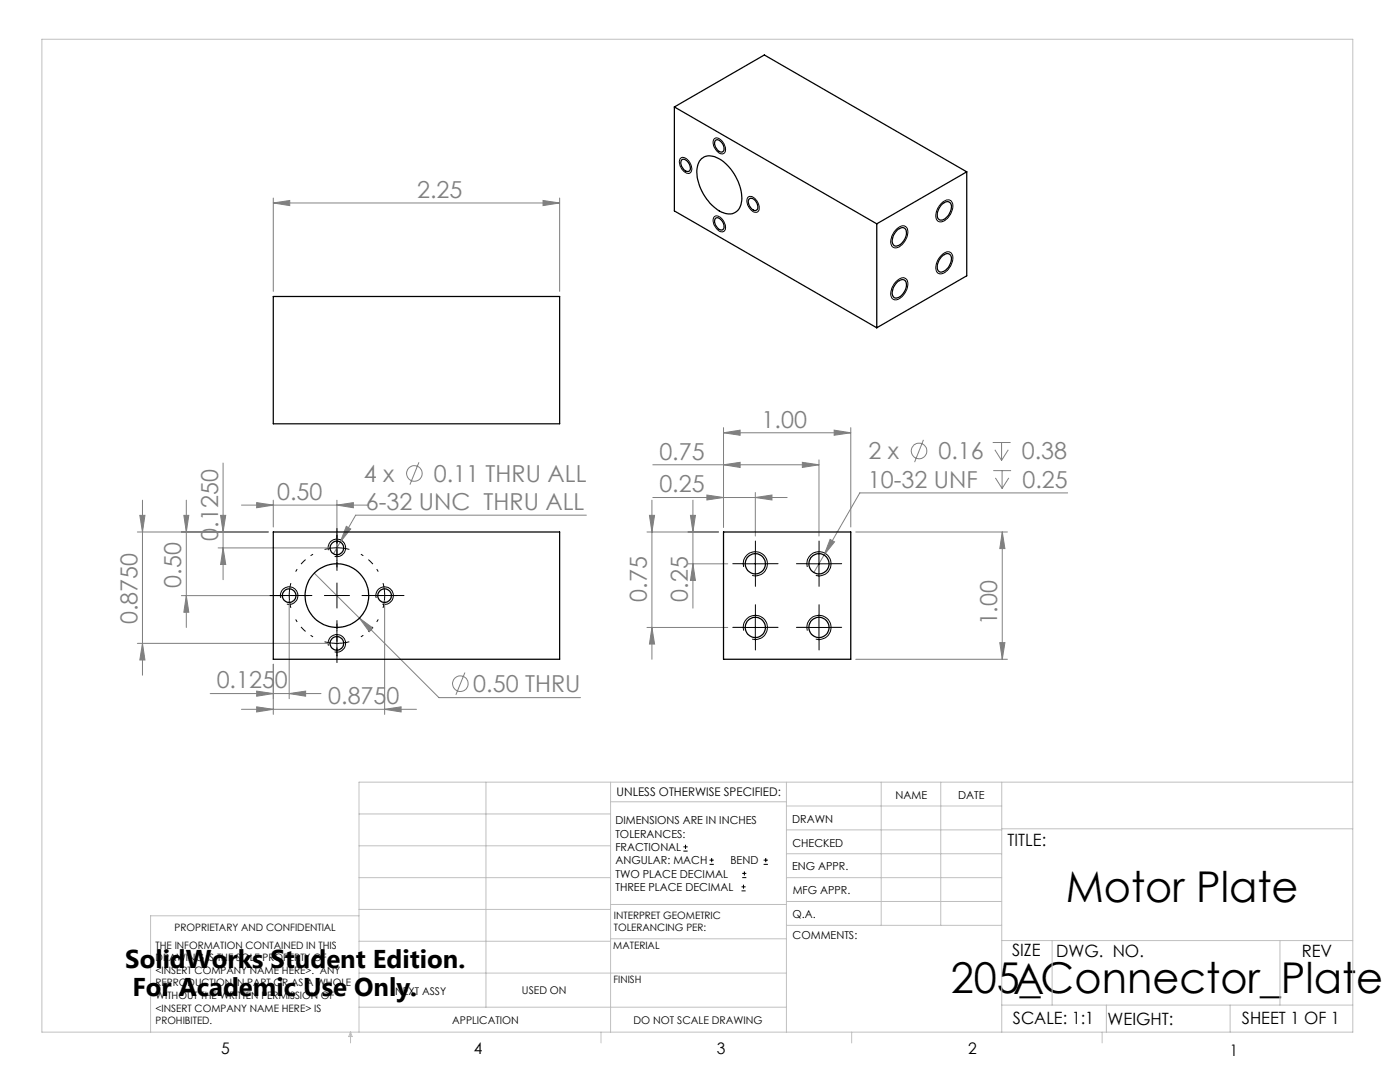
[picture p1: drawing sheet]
<svg xmlns="http://www.w3.org/2000/svg" width="279mm" height="216mm" viewBox="0 0 279 216" stroke-linecap="round" stroke-linejoin="round" font-family="sans-serif">
<g fill="none" stroke="#808080" stroke-width=".2">
<path d="M54.5 39.5v18.6M111.7 39.5v18.6M54.5 40.5l3.3-.5v1zM54.5 40.5h57.2M108.4 40l3.3 .5-3.3 .5zM28.4 99.8v34.9M37.2 99.8v25.4M44.5 92.4v23.3M54.5 99.8v5.4M67.2 99.8v8.5M83.6 92.3l-1.8 4.4M130.1 99.8v31.8"/>
<path d="M130.3 92.7h33.1M130.3 99.3h26.8M138.3 99.8v21.6M141.1 98.8l3.3 .5-3.3 .5zM144.4 86.4l3.3-.6v1.1zM144.4 92.7l3.3-.4v1zM144.4 85.3v19.9M144.4 86.4h25.4M150.7 99.3l3.4-.5v1zM150.7 98.3v8.7M160.1 92.3l3.3 .4-3.3 .6zM163.4 91.8v15.2"/>
<path d="M166.5 85.8l3.3 .6-3.3 .5zM169.8 85.3v19.9M184.3 87.8l-1.8 4.4M198.1 88.3h3.6M198.2 93.9h3.6M198.5 89.7l1.4 2.2M198.6 95.4l1.4 2.1M199.9 88.3v3.6M200 93.9v3.6M201.2 89.7l-1.3 2.2M201.3 95.4l-1.3 2.1M213.1 98.4h-41.5l-7.1 12.3"/>
<path d="M27.4 106.2h26.1M27.9 102.8h1l-.5 3.4zM36.2 118.9h20.5M36.7 102.8h1l-.5 3.4zM37.2 118.9l.5 3.3h-1zM43.5 109.3h22.7M44 102.8h1l-.5 3.4zM44.5 109.3l.5 3.3h-1zM48.2 100.8h25.4M51.2 100.3l3.3 .5-3.3 .5zM57.7 119.8v19.6M62.7 114.4l9 8.9"/>
<path d="M67.2 100.8l3.3-.5v1zM69.1 105l.9 .6-2.1 2.6zM76.8 119.8v22.8M117 102.8h-46l-4.4 7.7M129.1 106.2h14.3M129.6 102.8h1l-.5 3.4zM137.3 112.5h7.9M137.8 102.8h1l-.5 3.4zM138.3 112.5l.5 3.3h-1zM164.5 110.7l-2.1 3.5M165.7 107.6l.8 .5-2 2.6zM170.8 106.2h30.2"/>
<path d="M200 106.2l.6 3.3h-1.1zM200 106.2v25.4M27.4 128.4h38.8M28.4 128.4l.5 3.3h-1zM41.9 138.4h22.2M51.2 137.9l3.3 .5-3.3 .5zM54.5 132.5v10.1M57.7 138.4l3.3-.5v1zM71.7 123.3l2.7 2-.7 .7zM71.7 123.3l15.9 15.9h28.3M92.8 134.2l-1.8 4.4M129.1 125.2h16.1"/>
<path d="M130.1 125.2l.5 3.3h-1zM170.8 131.6h30.2M199.5 128.2h1.1l-.6 3.4zM48.2 141.5h34.9M51.2 141l3.3 .5-3.3 .6zM76.8 141.5l3.2-.5v1.1z"/>
<circle cx="82.7" cy="94.5" r="1.55"/>
<circle cx="183.4" cy="90" r="1.55"/>
<circle cx="91.9" cy="136.4" r="1.55"/>
</g>
<g fill="none" stroke="#000" stroke-width=".2">
<path d="M135.8 31.6a1.35 1.35 0 0 1 1.9 .9l.1 .1a1.26 1.26 0 0 1-.3 2 2.25 2.25 0 0 1-1.7-3zM142.6 27.7a1.49 1.49 0 0 1 1.9 1.1l.2 .6a.86 .86 0 0 1 0 1 .86 .86 0 0 1-1.1 .2 2.27 2.27 0 0 1-1-2.9zM149.3 39.4a1.32 1.32 0 0 1 1.8 .8 1.51 1.51 0 0 1 0 2.2 2.15 2.15 0 0 1-2-2.1v-.6zM142.6 43.3a1.49 1.49 0 0 1 1.9 1.1l.3 .6a.88 .88 0 0 1-.4 1.2 .88 .88 0 0 1-1.2-.3 2.13 2.13 0 0 1-.6-2.6zM178.7 45.9l.5-.4a1.14 1.14 0 0 1 1.5-.3 1.14 1.14 0 0 1 .5 1.4 3.3 3.3 0 0 1-2.5 2.9 1.3 1.3 0 0 1-.8-2l.2-.7zM178.7 56.3l.5-.4a1.14 1.14 0 0 1 1.5-.3 1.14 1.14 0 0 1 .5 1.4 3.3 3.3 0 0 1-2.5 2.8 1.32 1.32 0 0 1-.8-2zM187.7 40.7l.2-.1a1.28 1.28 0 0 1 2.1-.2 3.3 3.3 0 0 1-2.3 3.9 1.19 1.19 0 0 1-.9-1.8l.4-1zM187.7 51.1l.3-.3a1.17 1.17 0 0 1 2 0 3.3 3.3 0 0 1-2.3 3.8 1.19 1.19 0 0 1-.9-1.8l.4-.9zM56 119.3a1.75 1.75 0 0 1 1.6-2.2 1.75 1.75 0 0 1 1.9 1.9 1.75 1.75 0 0 1-2.2 1.5M65.5 109.8a1.75 1.75 0 0 1 1.6-2.2 1.75 1.75 0 0 1 1.9 1.9 1.75 1.75 0 0 1-2.2 1.5M75.1 119.3a1.75 1.75 0 0 1 1.5-2.2 1.75 1.75 0 0 1 1.9 1.9 1.75 1.75 0 0 1-2.2 1.5M148.2 112.5h5"/>
<path d="M148.4 113.1a2.42 2.42 0 0 1 2.1-3 2.42 2.42 0 0 1 2.7 2.6 2.42 2.42 0 0 1-3.1 2.1M150.7 110v5M160.9 112.5h5M161.1 113.1a2.42 2.42 0 0 1 2.1-3 2.42 2.42 0 0 1 2.7 2.6 2.42 2.42 0 0 1-3.1 2.1M163.4 110v5M64.8 128.1a9.8 9.8 0 0 0 4.9 0M65.5 128.8a1.75 1.75 0 0 1 1.6-2.2 1.75 1.75 0 0 1 1.9 1.9 1.75 1.75 0 0 1-2.2 1.6M67.2 125.9v5M148.2 125.2h5M148.4 125.8a2.42 2.42 0 0 1 2.1-3 2.42 2.42 0 0 1 2.7 2.6 2.42 2.42 0 0 1-3.1 2.1M150.7 122.7v5M160.9 125.2h5"/>
<path d="M161.1 125.8a2.42 2.42 0 0 1 2.1-3 2.42 2.42 0 0 1 2.7 2.6 2.42 2.42 0 0 1-3.1 2.1M163.4 122.7v5M136.4 169.8h.8M136.4 169h.8M136.8 168.6v.8M141.6 172.5h.9M141.6 171.6h.9M142 171.2v.8M148 177.8h.8M148 177h.8M148.1 175.1h.8M148.1 174.3h.8"/>
<path d="M148.4 176.5v.8M148.6 173.9v.8M152.4 172.5h.8M152.4 171.6h.8M152.8 171.2v.8"/>
</g>
<path d="M57.7 118.8l.3 2.5M57.7 118.8l.3-2.4M67.2 109.3l-2.4 .3M67.2 109.3l2.5 .3M76.8 118.8l-.4-2.4M76.8 118.8l-.4 2.5" fill="none" stroke="#000" stroke-width=".2" stroke-dasharray="15.2 1.3 1.3 1.3" stroke-linecap="butt"/>
<path d="M62.5 110.6a9.5 9.5 0 0 0-3.5 3.5M75.5 114.1a9.5 9.5 0 0 0-3.5-3.5M59 123.6a9.5 9.5 0 0 0 3.5 3.5M72 127.1a9.5 9.5 0 0 0 3.5-3.5" fill="none" stroke="#000" stroke-width=".2" stroke-dasharray="15.2 1.3 1.3 1.3" stroke-dashoffset="14.7" stroke-linecap="butt"/>
<g fill="none" stroke="#c0c0c0" stroke-width=".2">
<path d="M8.4 7.8h261.6v198.2h-261.6zM97 156.1v44.9M121.8 156.1v49.9M121.8 160h35.2M157 156.1v49.9M175.9 156.1v28.5M187.7 156.1v28.5M199.9 156.1v49.9M270 156.1h-198.4v49.9M71.6 175.1h50.2M71.6 168.8h50.2M71.6 162.4h50.2"/>
<path d="M157 170.4h42.9M157 165.6h42.9M157 160.8h42.9M157 175.1h42.9M157 179.9h42.9M199.9 165.4h70.1M71.6 194.2h85.4M71.6 187.8h50.2M71.6 181.5h50.2M71.6 182.7h-41.5v23.3M121.8 187.3h35.2M121.8 180.5h35.2"/>
<path d="M157 184.6h42.9M199.9 187.7h70.1M210 187.7v12.9M255.4 187.7v12.9M70 206v2.1M70 206l.3 .8h-.7zM71.6 201h85.4M119.9 206v2.1M170 206v2.1M199.9 200.6h70.1M220 206v2.1M220.8 200.6v5.4"/>
<path d="M245.5 200.6v5.4"/>
</g>
<g fill="none" stroke="#000" stroke-width=".2" stroke-dasharray="15.2 1.3 1.3 1.3">
<path d="M55.2 118.8h-1.3M57.7 118.8h-2.5M57.7 118.8h2.5M60.2 118.8h1.4M67.2 118.8v-2.5M67.2 118.8h-2.5M67.2 118.8v2.5M67.2 118.8h2.5M67.2 109.3v-2.5M67.2 109.3v2.5M67.2 106.8v-1.3M67.2 111.8v1.4"/>
<path d="M74.3 118.8h-1.4M76.8 118.8h2.5M76.8 118.8h-2.5M79.3 118.8h1.3M148.3 112.5h-2.1M150.8 110v-2M150.8 115v2M153.3 112.5h2M161 112.5h-2.1M163.5 110v-2M163.5 115v2M166 112.5h2"/>
<path d="M67.2 130.9v1.3M67.2 125.9v-1.4M148.3 125.2h-2.1M150.8 122.7v-2M150.8 127.7v2M153.3 125.2h2M161 125.2h-2.1M163.5 122.7v-2M163.5 127.7v2M166 125.2h2"/>
</g>
<path d="M62.2 118.8h-7M67.2 113.8v-7M72.2 118.8h7.1M67.2 123.8v7.1" fill="none" stroke="#000" stroke-width=".2" stroke-dasharray="15.2 1.3 1.3 1.3" stroke-dashoffset="13.6"/>
<g fill="#808080">
<path d="M108.4 40l3.3 .5-3.3 .5zM54.5 40.5l3.3-.5v1zM166.5 85.8l3.3 .6-3.3 .5zM144.4 86.4l3.3-.6v1.1zM150.7 99.3l3.4-.5v1zM141.1 98.8l3.3 .5-3.3 .5z"/>
<path d="M69.1 105l-1.2 3.2 2.1-2.6zM71.7 123.3l2 2.7 .7-.7zM144.4 92.7l3.3-.4v1zM160.1 92.3l3.3 .4-3.3 .6zM165.7 107.6l-1.2 3.1 2-2.6z"/>
<path d="M51.2 100.3l3.3 .5-3.3 .5zM67.2 100.8l3.3-.5v1zM51.2 137.9l3.3 .5-3.3 .5zM57.7 138.4l3.3-.5v1z"/>
<path d="M76.8 141.5l3.2-.5v1.1zM51.2 141l3.3 .5-3.3 .6z"/>
<path d="M199.5 128.2h1.1l-.6 3.4zM200 106.2l.6 3.3h-1.1z"/>
<path d="M44 102.8h1l-.5 3.4zM44.5 109.3l.5 3.3h-1zM36.7 102.8h1l-.5 3.4zM37.2 118.9l.5 3.3h-1zM27.9 102.8h1l-.5 3.4zM28.4 128.4l.5 3.3h-1zM137.8 102.8h1l-.5 3.4zM138.3 112.5l.5 3.3h-1zM129.6 102.8h1l-.5 3.4zM130.1 125.2l.5 3.3h-1z"/>
</g>
<g fill="none" stroke="#000" stroke-width=".25">
<path d="M134.6 21.3v20.8l40.4 23.3M134.6 21.3l40.4 23.4M134.6 21.3l17.9-10.3 40.4 23.3M136 32a1.06 1.06 0 0 1 1.5 .7 .97 .97 0 0 1-.2 1.5 1.76 1.76 0 0 1-1.3-2.2zM140 31.6a2.81 2.81 0 0 1 3.4 0 9.6 9.6 0 0 1 4.6 8.8 2.57 2.57 0 0 1-4.1 1.9 9.6 9.6 0 0 1-4.8-8.8l.5-1.4zM142.7 28.1a1.06 1.06 0 0 1 1.6 .7 1.04 1.04 0 0 1-.2 1.5 1.76 1.76 0 0 1-1.4-2.2zM149.5 39.8a1.02 1.02 0 0 1 1.5 .7 1.08 1.08 0 0 1-.2 1.5 1.76 1.76 0 0 1-1.3-2.2zM192.9 34.3l-17.9 10.4M192.9 34.3v20.7l-17.9 10.4M54.5 59.2h57.2v25.4h-57.2zM142.7 43.6a1.06 1.06 0 0 1 1.6 .8 1.04 1.04 0 0 1-.2 1.5 1.76 1.76 0 0 1-1.4-2.3zM175 44.7v20.7"/>
<path d="M179 45.9a1.1 1.1 0 0 1 1.7-.1 2.64 2.64 0 0 1-1.9 3.3 1.27 1.27 0 0 1-.6-1.9zM179 56.3a1.1 1.1 0 0 1 1.7-.2 2.64 2.64 0 0 1-1.9 3.4 1.27 1.27 0 0 1-.6-1.9zM188 40.7a.99 .99 0 0 1 .9-.5 .99 .99 0 0 1 .9 .5 2.68 2.68 0 0 1-2.1 3.2 1.24 1.24 0 0 1-.5-1.9zM188 51.1a.99 .99 0 0 1 .9-.5 .99 .99 0 0 1 .9 .5 2.68 2.68 0 0 1-2.1 3.2 1.24 1.24 0 0 1-.5-1.9zM54.5 106.2h57.2v25.4h-57.2zM144.4 106.2h25.4v25.4h-25.4z"/>
<circle cx="57.7" cy="118.8" r="1.34"/>
<circle cx="67.2" cy="118.8" r="6.4"/>
<circle cx="67.2" cy="109.3" r="1.34"/>
<circle cx="76.8" cy="118.8" r="1.34"/>
<circle cx="150.7" cy="112.5" r="2.01"/>
<circle cx="163.4" cy="112.5" r="2.01"/>
<circle cx="67.2" cy="128.4" r="1.34"/>
<circle cx="150.7" cy="125.2" r="2.01"/>
<circle cx="163.4" cy="125.2" r="2.01"/>
</g>
<g font-size="8.5">
<text x="212.7" y="179.9">Motor Plate</text>
<text x="189.7" y="198.1">205_Connector_Plate</text>
<text x="202.2" y="198.3">A</text>
</g>
<g font-size="5.1">
<text x="25" y="193.2">SolidWorks Student Edition.</text>
<text x="26.4" y="198.8">For Academic Use Only.</text>
</g>
<g font-size="4.7" fill="#808080">
<text x="83.2" y="39.5">2.25</text>
<text x="152" y="85.3">1.00</text>
<text x="131.6" y="91.7">0.75</text>
<text x="173.3" y="91.7">2 x</text>
<text x="187.3" y="91.7">0.16</text>
<text x="203.9" y="91.7">0.38</text>
<text x="55.3" y="99.8">0.50</text>
<text x="72.6" y="96.2">4 x</text>
<text x="73" y="101.8">6-32 UNC THRU ALL</text>
<text x="86.6" y="96.2">0.11 THRU ALL</text>
<text x="131.6" y="98.2">0.25</text>
<text x="173.2" y="97.3">10-32 UNF</text>
<text x="204" y="97.3">0.25</text>
<text x="43.5" y="107.9" transform="rotate(-90 43.5 107.9)">0.1250</text>
<text x="36.2" y="117.3" transform="rotate(-90 36.2 117.3)">0.50</text>
<text x="27.4" y="124.6" transform="rotate(-90 27.4 124.6)">0.8750</text>
<text x="129.1" y="120" transform="rotate(-90 129.1 120)">0.75</text>
<text x="137.3" y="120" transform="rotate(-90 137.3 120)">0.25</text>
<text x="199" y="124.8" transform="rotate(-90 199 124.8)">1.00</text>
<text x="43.2" y="137.4">0.1250</text>
<text x="65.5" y="140.5">0.8750</text>
<text x="94.5" y="138.1">0.50 THRU</text>
</g>
<g font-size="3.4">
<text x="201.1" y="168.8">TITLE:</text>
<text x="202" y="190.8">SIZE</text>
<text x="210.8" y="190.9">DWG. NO.</text>
<text x="259.8" y="191">REV</text>
<text x="202.1" y="204.4">SCALE: 1:1</text>
<text x="221" y="204.5">WEIGHT:</text>
<text x="247.8" y="204.4">SHEET 1 OF 1</text>
</g>
<g font-size="3.2">
<text x="44.2" y="210.4">5</text>
<text x="94.6" y="210.3">4</text>
<text x="143.1" y="210.4">3</text>
<text x="193.2" y="210.3">2</text>
<text x="245.4" y="210.6">1</text>
</g>
<text font-size="2.4" x="123.1" y="158.9">UNLESS OTHERWISE SPECIFIED:</text>
<g font-size="2.2">
<text x="178.7" y="159.4">NAME</text>
<text x="191.2" y="159.4">DATE</text>
<text x="122.8" y="164.5">DIMENSIONS ARE IN INCHES</text>
<text x="122.8" y="167.1">TOLERANCES:</text>
<text x="158.1" y="164.2">DRAWN</text>
<text x="122.8" y="169.8">FRACTIONAL</text>
<text x="122.8" y="172.5">ANGULAR: MACH</text>
<text x="145.8" y="172.5">BEND</text>
<text x="158.1" y="173.7">ENG APPR.</text>
<text x="158.2" y="169.1">CHECKED</text>
<text x="122.8" y="175.1">TWO PLACE DECIMAL</text>
<text x="122.8" y="177.8">THREE PLACE DECIMAL</text>
<text x="158.2" y="178.4">MFG APPR.</text>
<text x="158.2" y="183.2">Q.A.</text>
<text x="158.2" y="187.4">COMMENTS:</text>
</g>
<g font-size="2.1">
<text x="78.8" y="198.5">NEXT ASSY</text>
<text x="104.2" y="198.4">USED ON</text>
<text x="90.2" y="204.3">APPLICATION</text>
<text x="126.4" y="204.3">DO NOT SCALE DRAWING</text>
</g>
<g font-size="2">
<text x="34.8" y="185.7">PROPRIETARY AND CONFIDENTIAL</text>
<text x="122.5" y="183.3">INTERPRET GEOMETRIC</text>
<text x="122.5" y="185.9">TOLERANCING PER:</text>
<text x="31.1" y="189.3">THE INFORMATION CONTAINED IN THIS</text>
<text x="31.1" y="191.8">DRAWING IS THE SOLE PROPERTY OF</text>
<text x="122.4" y="189.4">MATERIAL</text>
<text x="31.1" y="194.3">&lt;INSERT COMPANY NAME HERE&gt;. ANY</text>
<text x="31.1" y="196.8">REPRODUCTION IN PART OR AS A WHOLE</text>
<text x="122.4" y="196.2">FINISH</text>
<text x="31.1" y="199.4">WITHOUT THE WRITTEN PERMISSION OF</text>
<text x="31.1" y="201.9">&lt;INSERT COMPANY NAME HERE&gt; IS</text>
<text x="31.1" y="204.4">PROHIBITED.</text>
</g>
</svg>
